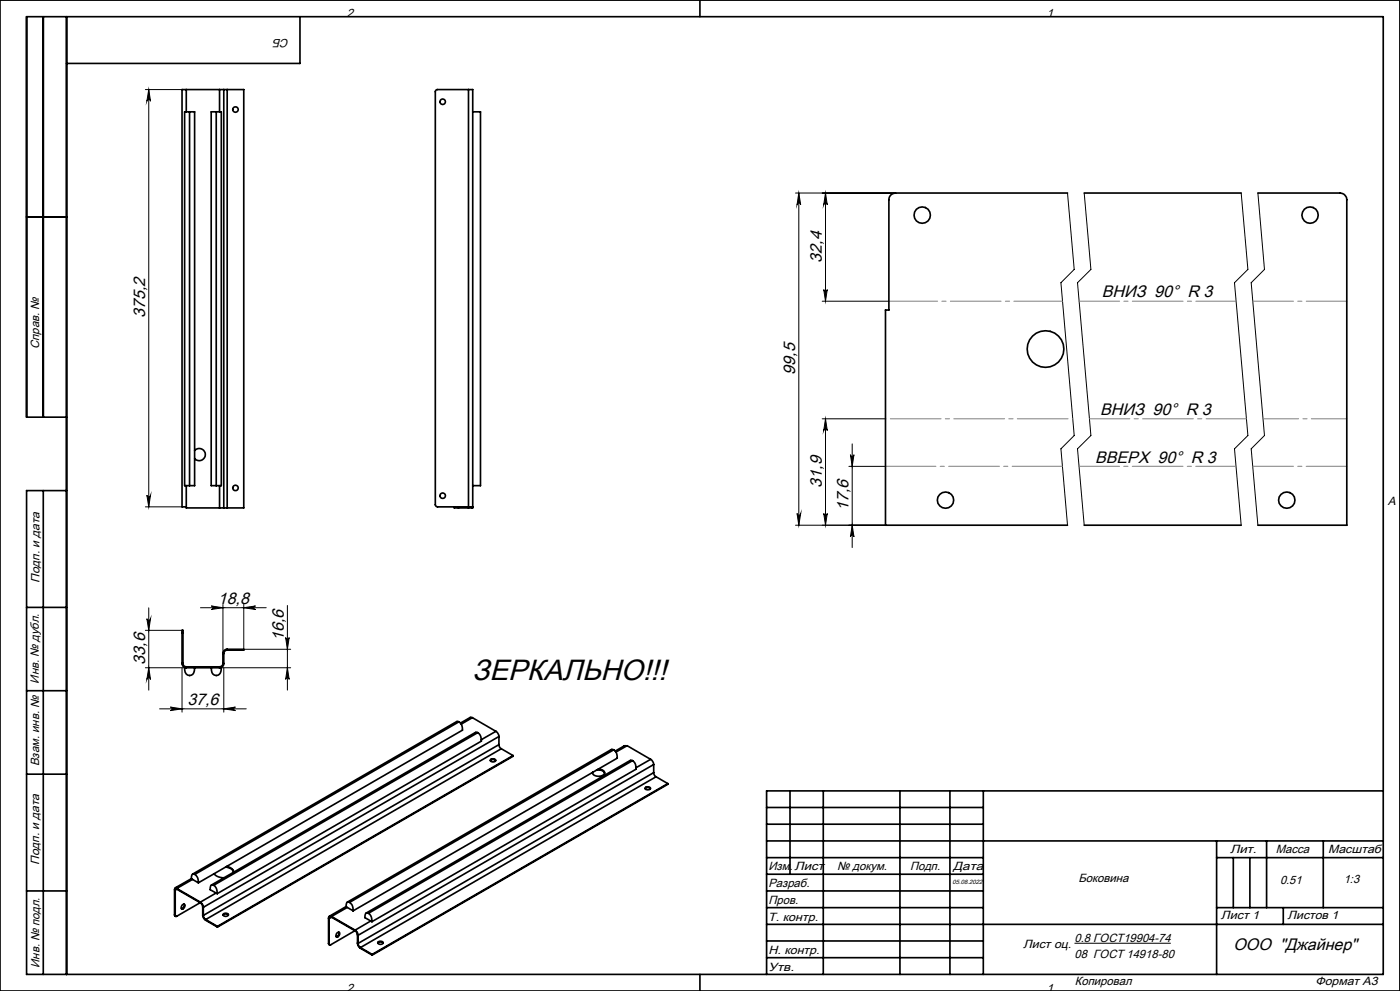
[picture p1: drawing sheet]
<svg xmlns="http://www.w3.org/2000/svg" width="420mm" height="297mm" viewBox="0 0 420 297" stroke-linecap="round" stroke-linejoin="round" font-family="sans-serif">
<g fill="none" stroke="#000" stroke-width=".3">
<path d="M43.6 26.8h12.3M44.6 26.8l.6 3.5a.55 .55 0 0 0-.6-.5 .55 .55 0 0 0-.5 .5zM44.6 26.8v125.1M238.7 57.9h29.9M239.6 57.9l.6 3.5a.55 .55 0 0 0-.5-.6 .55 .55 0 0 0-.6 .6zM239.6 57.9v99.5M247.6 57.9v32.4M247.6 57.9l.6 3.5a.53 .53 0 0 0-.5-.6 .53 .53 0 0 0-.6 .6zM320.3 57.9l2 22.8-4 4 4 45.8-4 4 2 22.9M325.3 57.9l2 22.8-4 4 4 45.8-4 4 2 22.9M372.4 57.9l2 22.8-4.1 4 4.1 45.8-4.1 4 2.1 22.9M377.4 57.9l1.9 22.8-3.9 4 3.9 45.8-3.9 4 2 22.9"/>
<path d="M246.7 90.3h19.9M247.1 86.8a.53 .53 0 0 0 .5 .5 .53 .53 0 0 0 .6-.5l-.6 3.5zM246.7 125.5h18.9M247.6 125.5v31.9M247.7 125.5l.5 3.5a.53 .53 0 0 0-.5-.5 .53 .53 0 0 0-.6 .5zM254.7 139.8h10.9M255.1 136.3a.53 .53 0 0 0 .6 .5 .53 .53 0 0 0 .5-.5l-.5 3.5zM255.7 133v31.1M43.6 151.9h11M44.1 148.4a.55 .55 0 0 0 .5 .5 .55 .55 0 0 0 .6-.5l-.6 3.5zM238.7 157.4h26.9M239.1 153.9a.55 .55 0 0 0 .6 .5 .55 .55 0 0 0 .5-.5l-.6 3.5z"/>
<path d="M247.1 153.9a.53 .53 0 0 0 .6 .5 .53 .53 0 0 0 .5-.5l-.5 3.5zM255.7 157.4l.5 3.5a.53 .53 0 0 0-.5-.5 .53 .53 0 0 0-.6 .5zM43.6 188.9h11M44.1 185.4a.55 .55 0 0 0 .5 .5 .55 .55 0 0 0 .6-.5l-.6 3.5zM44.6 182.2v24.6M60.1 182.1h19.8M63.4 181.6l3.5 .5-3.5 .6a.53 .53 0 0 0 .5-.6 .53 .53 0 0 0-.5-.5zM66.9 181.1v14.7M73.1 182.1l3.6-.5a.53 .53 0 0 0-.6 .5 .53 .53 0 0 0 .6 .6zM73.1 181.1v13.5M73.2 194.6h14M85.7 191.1a.53 .53 0 0 0 .5 .5 .53 .53 0 0 0 .5-.5l-.5 3.5z"/>
<path d="M86.2 181.5v25.3M43.6 200.1h11.8M44.6 200.1l.6 3.5a.55 .55 0 0 0-.6-.5 .55 .55 0 0 0-.5 .5zM47.9 212.4h26M51.1 211.9l3.5 .5-3.5 .6a.53 .53 0 0 0 .5-.6 .53 .53 0 0 0-.5-.5zM54.6 200.1v13.3M66.4 200.1h20.8M67.1 212.4l3.5-.5a.53 .53 0 0 0-.5 .5 .53 .53 0 0 0 .5 .6zM67.1 200.1v13.3M86.2 200.1l.5 3.5a.53 .53 0 0 0-.5-.5 .53 .53 0 0 0-.5 .5zM322.4 282.7h28.8"/>
</g>
<path d="M266.7 90.3h52.1" fill="none" stroke="#808080" stroke-width=".3" stroke-dasharray="15.2 1.3 1.3 1.3" stroke-dashoffset=".6"/>
<path d="M321.8 125.5h-56.1" fill="none" stroke="#808080" stroke-width=".3" stroke-dasharray="15.2 1.3 1.3 1.3" stroke-dashoffset="-1.4"/>
<path d="M318.7 139.8h-53" fill="none" stroke="#808080" stroke-width=".3" stroke-dasharray="15.2 1.3 1.3 1.3" stroke-dashoffset=".1"/>
<path d="M323.8 90.3h47.1M370.8 139.8h-47.1M373.9 125.5h-47.1" fill="none" stroke="#808080" stroke-width=".3" stroke-dasharray="15.2 1.3 1.3 1.3" stroke-dashoffset="3.1"/>
<path d="M375.9 90.3h28.1M404 139.8h-28.2" fill="none" stroke="#808080" stroke-width=".3" stroke-dasharray="15.2 1.3 1.3 1.3" stroke-dashoffset="3"/>
<path d="M404 125.5h-25.1" fill="none" stroke="#808080" stroke-width=".3" stroke-dasharray="15.2 1.3 1.3 1.3" stroke-dashoffset="4.6"/>
<g fill="none" stroke="#000" stroke-width=".5">
<path d="M0 0h420v297h-420zM13 5v120M20 5v287M90 5v14h-70M210 0v5M55.9 26.8h-1.3v125.1h1.3M55.9 26.8h10M55.9 26.8v6.7M56.9 33.5h1.5v112.1h-1.5M56.9 33.5h-1.5v112.1h1.5M56.9 33.5v112.1M64.9 33.5h1.5v112.1h-1.5"/>
<path d="M64.9 33.5h-1.5v112.1h1.5M64.9 33.5v112.1M65.9 26.8h1.2M65.9 26.8v6.7M67.1 26.8h1.1M67.1 26.8v125.4M68.2 26.8h4.9v125.4h-4.9M68.2 26.8v125.4M140.5 26.8h-9.4l-.5 .6v124l.3 .4 .4 .1h10.5M140.5 26.8h1.3v125.4h-.3M140.5 26.8v125.4M141.8 33.5h2.3v112.1h-2.3"/>
<path d="M320.3 57.9h-51.7a1.99 1.99 0 0 0-1.9 2v33h-1.1v64.5h54.7M325.3 57.9h47.1M377.4 57.9h24.6a2.05 2.05 0 0 1 2 2v97.5h-26.6M8 65h12M20 125h-12v-120h407v287h-407v-145h12M58.4 135a1.82 1.82 0 0 1 2.6-.1 1.82 1.82 0 0 1 0 2.6 1.82 1.82 0 0 1-2.6-.1M13 147v145M55.9 145.6v6.6h10M65.9 152.2h1.2M65.9 145.6v6.6M67.1 152.2h1.1M136.3 151.9v.3h1.2"/>
<path d="M137.5 152.2h3M137.5 151.9v.3M140.5 152.2h1M141.5 151.9v.3M325.3 157.4h47.1M8 182h12M54.6 189.6v-.7h.3v.7M54.6 198.9a1.33 1.33 0 0 0 1.3 1.2v-.3M54.6 189.6v9.3M54.6 189.6h.3M54.6 198.9h.3M54.9 198.9a.96 .96 0 0 0 1 .9"/>
<path d="M54.9 189.6v9.3M55.9 199.8h10M66.9 198.9a1.02 1.02 0 0 1-1 .9M66.9 198.9h.2M66.9 195.9h.2M66.9 195.9v3M67.1 198.9a1.26 1.26 0 0 1-1.2 1.2v-.3M67.1 195.9v3M68.2 194.6a1.21 1.21 0 0 0-1.3 1.3M68.2 194.8a1.09 1.09 0 0 0-1.1 1.1M68.2 194.6v.2M68.2 194.6h4.9v.2h-4.9"/>
<path d="M8 207h12M58.4 200.1a1.88 1.88 0 0 1-1.5 2.4 1.8 1.8 0 0 1-1.5-2.4h11a1.88 1.88 0 0 1-1.5 2.4 1.75 1.75 0 0 1-1.5-2.4M137.7 216.3a2.49 2.49 0 0 1 1 2.5l-79.2 45.8M137.7 216.3l-.7-.1-79.2 45.8M137.7 216.3l-79.2 45.7M141.7 215.1l-.6-.1-3 1.7M141.7 215.1l7.1 4.1M141.7 215.1l-3.3 1.9M142.7 219.5l-79.3 45.8M142.7 219.5l.6 .1M143.3 219.6a2.59 2.59 0 0 1 1.1 2.5l-79.2 45.7M143.3 219.6l-79.2 45.7"/>
<path d="M148.8 219.2l.6 .6 .3 .9M148.8 219.2l-4.4 2.5M8 232h12M147.1 228a1.07 1.07 0 0 1 1.6 0M147.1 227.7a.85 .85 0 0 1 .9-.3 .85 .85 0 0 1 .7 .6 .83 .83 0 0 1-.9 .4 .83 .83 0 0 1-.7-.7zM149.7 223.2l.2 .7 .5 .5M149.7 220.7l-88.7 51.2M149.7 223.2l-88.7 51.2M149.7 220.7v2.5M150.4 224.4l-88.7 51.2M150.4 224.4l3.5 2M153.9 226.4l-88.7 51.2"/>
<path d="M153.9 226.4v.3l-88.7 51.1M177.8 231.5l-.1 .2M178.9 230.8a2.09 2.09 0 0 1 2.5 .9M179.4 230.5a1.45 1.45 0 0 1 1.9 1.4 2.16 2.16 0 0 1-3.6-.4M184.1 224.7a2.49 2.49 0 0 1 1.1 2.5l-79.3 45.8M184.1 224.7l-.7-.1-79.2 45.8M184.1 224.7l-79.2 45.7M184.8 225.4l3.3-1.9 7.1 4.1M187.9 223.6h-.6l-2.7 1.5M189.1 227.9l-79.2 45.7M189.1 227.9l.7 .1M189.8 228a2.59 2.59 0 0 1 1.1 2.5l-79.3 45.7"/>
<path d="M189.8 228l-79.3 45.7M193.5 236.4a1.07 1.07 0 0 1 1.6 0M193.6 236.1a.85 .85 0 0 1 .8-.3 .85 .85 0 0 1 .7 .6 .85 .85 0 0 1-.9 .3 .85 .85 0 0 1-.6-.6zM195.2 227.6l.6 .6 .3 .9M195.2 227.6l-4.4 2.5M196.1 231.6l.2 .7 .5 .5M196.1 229.1l-88.7 51.2M196.1 229.1v2.5M196.1 231.6l-88.7 51.1M196.8 232.8l-88.7 51.2M196.8 232.8l3.5 2M200.3 234.8l-88.6 51.2"/>
<path d="M200.3 234.8v.3l-88.6 51.1M237 237v25M247 237v55M270 237v55M285 237v55M295 237v55M415 237h-185v55M68 259.7l1.7 .8 .4 .9a2.51 2.51 0 0 0-2.4-1.5M230 252h185M230 257h65M230 242h65M230 247h65"/>
<path d="M365 252v40M365 257h50M370 257v15M375 257v15M380 252v20M397 252v20M8 267h12M52.4 274.2l.3 .4M52.4 274.2l.2 .1M52.6 266.8v7.5M53 266.3l-.3 .1-.1 .4M53 266.3l7.1 4.1"/>
<path d="M53 266.5l7.1 4.1M53 266.3v.2M53 266.5l-.4 .3M53.3 266.1a.56 .56 0 0 0-.7 0 .56 .56 0 0 0-.2 .6v7.5M53.3 266.1l-.3 .2M54.7 271.2l.4-.2a.76 .76 0 0 1 .2 .9 .76 .76 0 0 1-.9 .4zM55.2 271a1.02 1.02 0 0 1-.8 1.3M57.4 263.3l-4.8 2.8M57.4 263.3l2.1 1.3M57.7 263.6l-4.4 2.5M58.5 262l-.5-.1a1.06 1.06 0 0 0-.6 1.4M58.5 262l.3 .4a2.66 2.66 0 0 1 .7 2.2"/>
<path d="M60 270.5l-7 4.1h-.4v-.3M60.1 270.4l.6 .6 .3 .9M60.1 270.6l.5 .5 .2 .7M60.1 270.4v.2M60.8 274.2l.3 .9 .6 .7M60.8 271.8l.2 .1M60.8 274.2l.2 .2M60.8 271.8v2.4M61 274.4l.1 .5 .6 .7M61 271.9v2.5M61.7 275.6l3.5 2M61.7 275.8l3.5 2"/>
<path d="M61.7 275.6v.2M64.1 265.3a2.49 2.49 0 0 1 1.1 2.5M64.1 265.3l-.4-.1a1.13 1.13 0 0 0-.7 1.4l2.2 1.2M64.2 261.9l1.4 .9 1.6 .3M64.8 267.6l-4.7 2.8M65.2 277.6v.2M66.9 274.2a1.07 1.07 0 0 1 1.6 0M67 274a.85 .85 0 0 1 .8-.3 .85 .85 0 0 1 .7 .6 .83 .83 0 0 1-.9 .4 .83 .83 0 0 1-.6-.7zM98.6 275.2l.1 .1M98.6 275.2v7.5M98.7 275.3v7.6M99.4 274.7a.54 .54 0 0 0-.6-.1 .54 .54 0 0 0-.2 .6"/>
<path d="M99.4 274.9a.44 .44 0 0 0-.5-.1 .44 .44 0 0 0-.2 .5M99.4 274.7l7.1 4.1M99.4 274.9l7.1 4.1M99.4 274.7v.2M99.4 274.9l-.7 .4M101.1 279.6l.5-.2a.76 .76 0 0 1 .2 .9 .76 .76 0 0 1-1 .4zM101.6 279.4a1.02 1.02 0 0 1-.7 1.3M103.8 271.7l-5 2.9M103.8 271.7l2.1 1.3M104.2 272l-4.8 2.7M104.9 270.4a2.51 2.51 0 0 1 1 2.6M104.9 270.4l-.4-.1a1.06 1.06 0 0 0-.7 1.4"/>
<path d="M106.5 278.9l-7.3 4.2-.3 .1-.2-.3M106.5 278.8l.7 .6 .2 .9M106.5 279l.5 .5 .2 .7M106.5 278.8v.2M110.5 273.7a2.49 2.49 0 0 1 1.1 2.5M110.5 273.7l-.4-.1a1.13 1.13 0 0 0-.6 1.4l2.1 1.2M111.2 276l-4.7 2.8M230 277h185M230 272h65M230 262h65M230 267h65M365 272h50"/>
<path d="M385 272v5M98.6 282.7l.3 .5M98.6 282.7l.1 .2M107.2 282.6l.3 .9 .6 .7M107.2 280.2l.2 .1M107.2 282.6l.2 .1M107.2 280.2v2.4M107.4 282.7l.1 .6 .6 .7M107.4 280.3v2.4M108.1 284l3.6 2M108.1 284v.2M108.1 284.2l3.6 2"/>
<path d="M111.7 286v.2M113.3 282.6a1.07 1.07 0 0 1 1.6 0M113.4 282.4a.85 .85 0 0 1 .9-.4 .85 .85 0 0 1 .6 .7 .83 .83 0 0 1-.9 .4 .83 .83 0 0 1-.6-.7zM210 292v5M230 282h65M230 287h65"/>
<circle cx="70.6" cy="32.8" r=".82"/>
<circle cx="132.8" cy="30.5" r=".82"/>
<circle cx="276.7" cy="64.5" r="2.46"/>
<circle cx="393" cy="64.5" r="2.46"/>
<circle cx="313.6" cy="104.6" r="5.5"/>
<circle cx="70.6" cy="146.2" r=".82"/>
<circle cx="132.8" cy="148.6" r=".82"/>
<circle cx="283.6" cy="149.9" r="2.45"/>
<circle cx="386" cy="149.9" r="2.45"/>
</g>
<g fill="#000">
<path d="M247.6 57.9l.6 3.5a.53 .53 0 0 0-.5-.6 .53 .53 0 0 0-.6 .6zM247.1 86.8a.53 .53 0 0 0 .5 .5 .53 .53 0 0 0 .6-.5l-.6 3.5zM239.6 57.9l.6 3.5a.55 .55 0 0 0-.5-.6 .55 .55 0 0 0-.6 .6zM239.1 153.9a.55 .55 0 0 0 .6 .5 .55 .55 0 0 0 .5-.5l-.6 3.5z"/>
<path d="M44.1 148.4a.55 .55 0 0 0 .5 .5 .55 .55 0 0 0 .6-.5l-.6 3.5zM44.6 26.8l.6 3.5a.55 .55 0 0 0-.6-.5 .55 .55 0 0 0-.5 .5z"/>
<path d="M255.7 157.4l.5 3.5a.53 .53 0 0 0-.5-.5 .53 .53 0 0 0-.6 .5zM255.1 136.3a.53 .53 0 0 0 .6 .5 .53 .53 0 0 0 .5-.5l-.5 3.5zM247.1 153.9a.53 .53 0 0 0 .6 .5 .53 .53 0 0 0 .5-.5l-.5 3.5zM247.7 125.5l.5 3.5a.53 .53 0 0 0-.5-.5 .53 .53 0 0 0-.6 .5z"/>
<path d="M44.1 185.4a.55 .55 0 0 0 .5 .5 .55 .55 0 0 0 .6-.5l-.6 3.5zM44.6 200.1l.6 3.5a.55 .55 0 0 0-.6-.5 .55 .55 0 0 0-.5 .5zM85.7 191.1a.53 .53 0 0 0 .5 .5 .53 .53 0 0 0 .5-.5l-.5 3.5zM86.2 200.1l.5 3.5a.53 .53 0 0 0-.5-.5 .53 .53 0 0 0-.5 .5z"/>
<path d="M67.1 212.4l3.5-.5a.53 .53 0 0 0-.5 .5 .53 .53 0 0 0 .5 .6zM51.1 211.9l3.5 .5-3.5 .6a.53 .53 0 0 0 .5-.6 .53 .53 0 0 0-.5-.5zM73.1 182.1l3.6-.5a.53 .53 0 0 0-.6 .5 .53 .53 0 0 0 .6 .6zM63.4 181.6l3.5 .5-3.5 .6a.53 .53 0 0 0 .5-.6 .53 .53 0 0 0-.5-.5z"/>
</g>
<text font-size="8.8" x="141.7" y="203.9">ЗЕРКАЛЬНО!!!</text>
<g font-size="5">
<text x="246.6" y="78.7" transform="rotate(-90 246.6 78.7)">32,4</text>
<text x="330.6" y="89.1">ВНИЗ 90° R 3</text>
<text x="43.5" y="95.4" transform="rotate(-90 43.5 95.4)">375,2</text>
<text x="238.6" y="112.3" transform="rotate(-90 238.6 112.3)">99,5</text>
<text x="330.1" y="124.5">ВНИЗ 90° R 3</text>
<text x="328.6" y="138.7">ВВЕРХ 90° R 3</text>
<text x="246.6" y="146.1" transform="rotate(-90 246.6 146.1)">31,9</text>
<text x="254.6" y="153.2" transform="rotate(-90 254.6 153.2)">17,6</text>
<text x="65.3" y="181">18,8</text>
<text x="85.2" y="192.2" transform="rotate(-90 85.2 192.2)">16,6</text>
<text x="43.5" y="199.2" transform="rotate(-90 43.5 199.2)">33,6</text>
<text x="56.2" y="211.3">37,6</text>
<text x="370.1" y="284.6">ООО &quot;Джайнер&quot;</text>
</g>
<g font-size="3.6">
<text x="104" y="5.2">2</text>
<text x="314" y="5.2">1</text>
<text x="86.8" y="11.7" transform="rotate(-180 86.8 11.7)">СБ</text>
<text x="11.7" y="104.5" transform="rotate(-90 11.7 104.5)">Справ. №</text>
<text x="416.4" y="151.2">A</text>
<text x="11.9" y="174.7" transform="rotate(-90 11.9 174.7)">Подп. и дата</text>
<text x="11.7" y="204.9" transform="rotate(-90 11.7 204.9)">Инв. № дубл.</text>
<text x="11.7" y="229.6" transform="rotate(-90 11.7 229.6)">Взам. инв. №</text>
<text x="369" y="255.7">Лит.</text>
<text x="382.8" y="255.7">Масса</text>
<text x="398.4" y="255.8">Масштаб</text>
<text x="11.7" y="259.2" transform="rotate(-90 11.7 259.2)">Подп. и дата</text>
<text x="230.5" y="260.6">Изм.</text>
<text x="238.4" y="260.6">Лист</text>
<text x="251.1" y="260.6">№ докум.</text>
<text x="273" y="260.6">Подп.</text>
<text x="286" y="260.6">Дата</text>
<text x="230.5" y="265.9">Разраб.</text>
<text x="323.5" y="264.5">Боковина</text>
<text x="384" y="264.9">0.51</text>
<text x="403.1" y="264.6">1:3</text>
<text x="230.5" y="275.9">Т. контр.</text>
<text x="230.6" y="270.9">Пров.</text>
<text x="366.2" y="275.5">Лист 1</text>
<text x="386.3" y="275.4">Листов 1</text>
<text x="230.6" y="285.9">Н. контр.</text>
<text x="306.9" y="284.1">Лист оц.</text>
<text x="322.4" y="287">08 ГОСТ 14918-80</text>
<text x="322.4" y="282.3">0.8 ГОСТ19904-74</text>
<text x="11.9" y="290" transform="rotate(-90 11.9 290)">Инв. № подл.</text>
<text x="230.5" y="290.9">Утв.</text>
<text x="104" y="297.2">2</text>
<text x="314" y="297.2">1</text>
<text x="322.5" y="295.3">Копировал</text>
<text x="394.6" y="295.2">Формат А3</text>
</g>
<text font-size="1.8" x="285.8" y="265">05.08.2022</text>
</svg>
